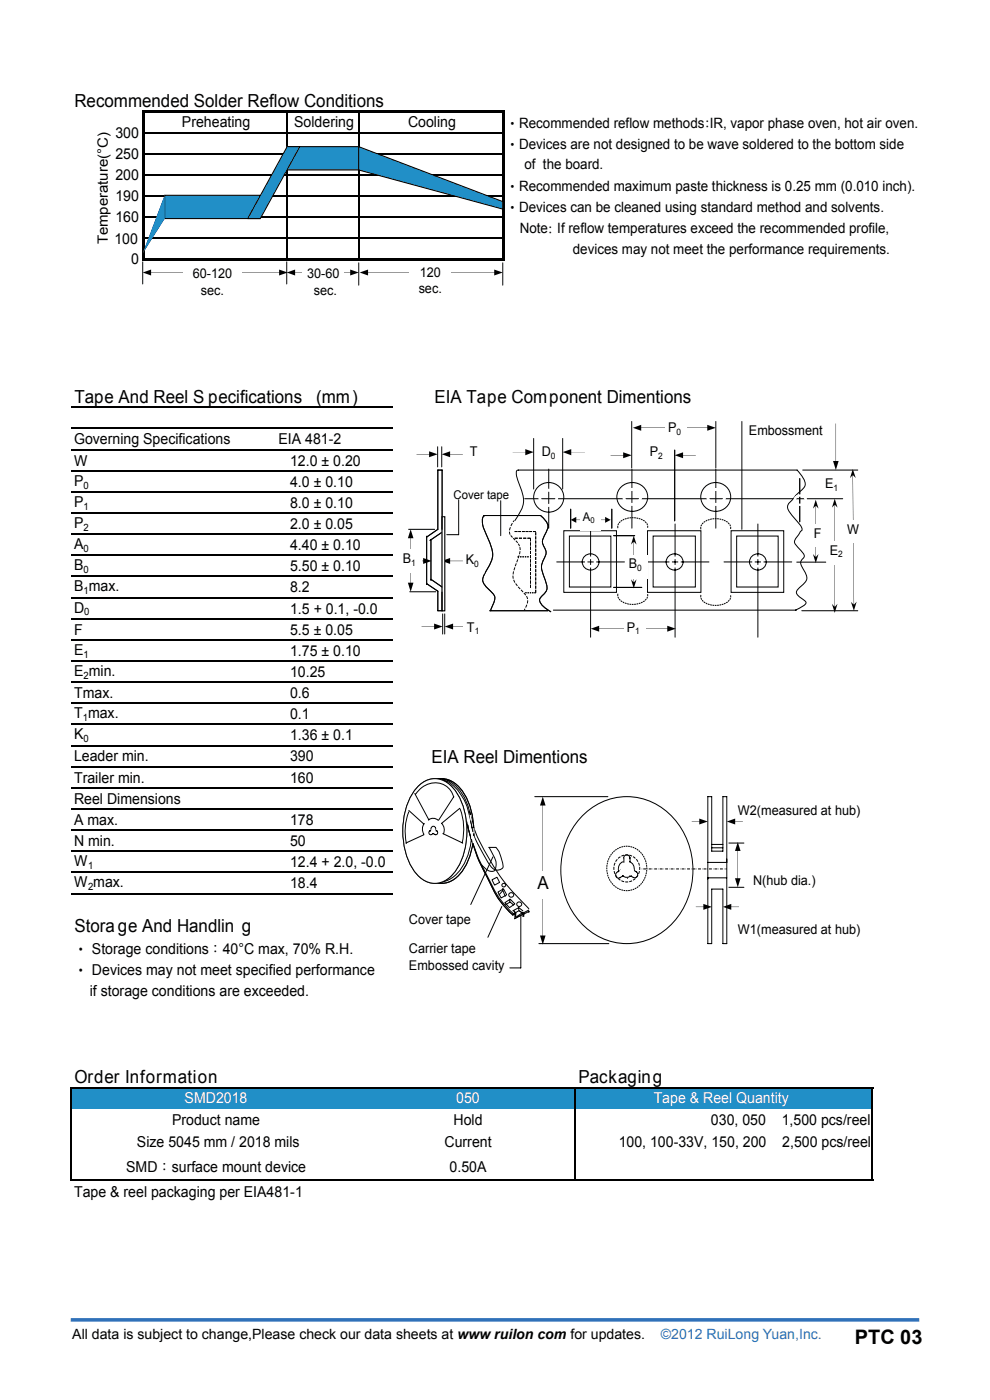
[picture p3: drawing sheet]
<svg xmlns="http://www.w3.org/2000/svg" width="210mm" height="297mm" viewBox="0 0 210 297" stroke-linecap="round" stroke-linejoin="round" font-family="sans-serif">
<path d="M15 280h180" fill="none" stroke="#3071b9" stroke-width=".75" stroke-linecap="butt"/>
<path d="M15.1 230.7h170v4.6h-170z" fill="#218fc7"/>
<path d="M30.1 23.3h.6v32h-.6zM30.7 23.3h76.3v.6h-76.3zM106.5 23.9h.5v31.4h-.5zM30.7 54.7h76.3v.6h-76.3z" fill="#000"/>
<path d="M61 23.9v30.8M76.2 23.9v30.8M15.1 230.6v19.8M122.1 230.9v19.5M185.1 230.9v19.5" fill="none" stroke="#000" stroke-width=".28"/>
<g fill="none" stroke="#000" stroke-width=".29">
<path d="M30.7 28.1h75.8M30.7 32.6h75.8M30.7 37.1h75.8M30.7 41.6h75.8M30.7 46.1h75.8M30.7 50.5h75.8M15.1 86.4h76.4M15.1 90.9h76.4M15.1 95.4h76.4M15.1 99.9h76.4M15.1 104.4h76.4M15.1 108.8h76.4"/>
<path d="M15.1 113.3h76.4M15.1 117.8h76.4M15.1 122.3h76.4M15.1 126.8h76.4M15.1 131.3h76.4M15.1 135.7h76.4M15.1 140.2h76.4M15.1 144.7h76.4M15.1 149.2h76.4M15.1 153.7h76.4M15.1 158.2h76.4M15.1 162.7h76.4"/>
<path d="M15.1 167.1h76.4M15.1 171.6h76.4M15.1 176.1h76.4M15.1 180.6h76.4M15.1 185.1h76.4M15.1 189.6h76.4M15.3 230.8h169.9M15.3 250.2h169.9"/>
</g>
<path d="M83.5 85.9h11.1v114.5h-11.1z" fill="#fff"/>
<path d="M112.1 118.1h-2.3" fill="none" stroke="#000" stroke-width=".21" stroke-dasharray=".3 .2" stroke-linecap="butt"/>
<path d="M111.3 105.8h67.5" fill="none" stroke="#000" stroke-width=".21"/>
<path d="M93.8 109.6h.5v20h-.5z" fill="#fff"/>
<g fill="none" stroke="#000" stroke-width=".21">
<path d="M116.4 99.5v12.5M134 99.5v12.5M151.8 99.5v12.5M170.3 99.7h11.7M86.7 112.3h5.5M90.5 113.8v10.2M91.4 114.5v8.6M93.6 113l-2.4 1.6M93.8 112.3v-12.6h-.9v12.6l-2.4 1.6M93.8 109.6h.5v20h-.5zM102.6 109.4h12.1M102.8 109.4a1.08 1.08 0 0 0-.5 1.2l.2 1.3 1 2.4a5.6 5.6 0 0 1 .3 5.6l-.7 1.4a2.25 2.25 0 0 0 .2 3.4l.5 .5a2.06 2.06 0 0 1 1 2.5l-.7 1.9"/>
<path d="M108.1 112.8l.1 .6M109 110.5l-.2 .2M109.2 110.5a6.6 6.6 0 0 0 1.7-5.7l-1.2-3.4a1.7 1.7 0 0 1 0-1.6l59.4-.1 .9 1.1a2.42 2.42 0 0 1 .6 2.6l-2.7 2.8a1.61 1.61 0 0 0-.2 2.7l1.1 1.3a3.5 3.5 0 0 1 1.3 2.3l-.6 .8a2.94 2.94 0 0 0-1 1.8l1.1 1.3a2.28 2.28 0 0 1 1 1.7l-.2 .3a1.27 1.27 0 0 0-.3 1.9l.3 .5a2.7 2.7 0 0 1 .6 2.5l-.8 .8a3 3 0 0 0-1.3 1.6 3.8 3.8 0 0 0 1.9 1.9l.2 .2a4.1 4.1 0 0 1-2.3 1.6M110.3 116.1v.6M114.7 109.4l.4 .3a2.35 2.35 0 0 1 .5 3.6 2.32 2.32 0 0 0 0 3 1.99 1.99 0 0 1-.2 2.3 3.5 3.5 0 0 0-.1 3.6l.3 .6a3.1 3.1 0 0 1 .1 2.9l-.3 .3a1.49 1.49 0 0 0-.8 1.9l.7 .8 1.5 1.1M118.1 119.2h14.4M119.6 112.6h11.2v13.1h-11.2zM120.8 113.7h8.8v10.8h-8.8zM125.3 111.2v24M131.8 103.3a3.2 3.2 0 0 1 4-.5 3.2 3.2 0 0 1 1.3 3.8 3.2 3.2 0 0 1-4.1 1.7 3.2 3.2 0 0 1-1.9-4.1zM136 119.2h14.4M137.4 112.6h11.3v13.1h-11.3z"/>
<path d="M138.5 113.7h9v10.8h-9zM143.2 111.2v24M153.6 119.2h14.3M155.1 112.6h11.1v13.1h-11.1zM156.3 113.7h8.8v10.8h-8.8zM160.8 111.2v24M169 119.3h6.2M169.6 101.5v9.2M86.9 125.5h5.5M90.5 123.8l2.4 1.6v4.2h.9v-4M91.4 122.9l2.4 1.6M103.9 129.6h12.3"/>
<path d="M108.8 122.1l.1 .7M111.4 129.1l-.2 .3M111.7 126.5l.2 .6M117.4 129.4h51.5M170.1 129.6h11.9"/>
<circle cx="116.4" cy="105.5" r="3.2"/>
<circle cx="125.3" cy="119.2" r="1.75"/>
<circle cx="143.1" cy="119.3" r="1.76"/>
<circle cx="151.8" cy="105.5" r="3.1"/>
<circle cx="160.8" cy="119.2" r="1.75"/>
</g>
<path d="M108.3 113.6l1.4 1.4 .5 1M110.3 116.9l-1.5 5.1M112.5 114.2v10.5M113.6 112.8h-4.4M113.6 112.9v12.8M109 123l.6 1.1 2 2.3" fill="none" stroke="#000" stroke-width=".21" stroke-dasharray=".6 .2" stroke-linecap="butt"/>
<path d="M108.7 111l-.6 1.6M112.5 114.2h-3.3M111.9 127.4l-.1 .6-.4 1" fill="none" stroke="#000" stroke-width=".21" stroke-dasharray=".7 .3" stroke-linecap="butt"/>
<path d="M113.6 125.7h-2.2" fill="none" stroke="#000" stroke-width=".21" stroke-dasharray=".3 .2" stroke-linecap="butt"/>
<g fill="none" stroke="#fff" stroke-width=".55">
<circle cx="125.3" cy="119.2" r=".91"/>
<circle cx="143.2" cy="119.2" r=".91"/>
<circle cx="160.7" cy="119.2" r=".91"/>
</g>
<path d="M115 104.5a1.71 1.71 0 0 1 2.4-.2 1.71 1.71 0 0 1 .2 2.5 1.71 1.71 0 0 1-2.4 .1 1.71 1.71 0 0 1-.2-2.4zM132.9 104.3a1.69 1.69 0 0 1 2.3-.1 1.69 1.69 0 0 1 .2 2.3 1.69 1.69 0 0 1-2.4 .2 1.69 1.69 0 0 1-.1-2.4zM150.7 104.3a1.69 1.69 0 0 1 2.3-.1 1.69 1.69 0 0 1 .2 2.3 1.69 1.69 0 0 1-2.4 .2 1.69 1.69 0 0 1-.1-2.4z" fill="none" stroke="#fff" stroke-width=".62"/>
<path d="M168.8 105.5a1.12 1.12 0 0 1 1.5-.3 1.12 1.12 0 0 1 .4 1.5 1.12 1.12 0 0 1-1.5 .3 1.12 1.12 0 0 1-.4-1.5z" fill="none" stroke="#fff" stroke-width=".47"/>
<path d="M87.1 119h2.7v-.6l1.8 .6-1.8 .6v-.6zM93.7 119l1.8-.6v.6h2.7h-2.7v.6zM173 106l.6 1.9-.5-.6v10.9l.5-.7-.6 2-.6-2 .6 .7v-10.9l-.6 .6zM87.1 112.3l.6 1.9h-.5v9.4h.5l-.6 1.9-.6-1.9h.6v-9.4h-.6zM177.1 105.8l.6 1.9-.6-.6v21.6l.6-.6-.6 1.9-.6-1.9 .5 .6v-21.6l-.5 .6zM180.9 99.5l.6 1.9-.6-.6 .3 27.5 .5-.7-.6 2-.6-1.9 .6 .6-.2-27.5-.6 .6z" fill="#000"/>
<g fill="#fff">
<path d="M84.8 116.5h4.6v5.1h-4.6z"/>
<path d="M98.2 116.8h4.6v5.1h-4.6z"/>
</g>
<path d="M93.9 130.2v4.3M94.3 130.2v4.3" fill="none" stroke="#000" stroke-width=".21"/>
<path d="M89.4 132.9h2.7v-.6l1.8 .6-1.8 .6v-.5zM94.3 132.9l1.8-.6v.6h2.7l-2.7 .1v.5z" fill="#000"/>
<path d="M98.4 131.1h4.5v5.1h-4.5z" fill="#fff"/>
<path d="M92.8 94.8v4.3M93.7 94.8v4.3" fill="none" stroke="#000" stroke-width=".21"/>
<path d="M88.4 96.3h2.6v-.6l1.8 .7-1.8 .6v-.6zM93.7 96.4l1.8-.7v.6l2.7 .1h-2.7v.6z" fill="#000"/>
<path d="M95.6 103.1h13.6v4.4h-13.6z" fill="#fff"/>
<path d="M113.2 93v10.7M119.4 93v10.7M97.3 106v7.4h-2.5M106.2 106.2v7.4" fill="none" stroke="#000" stroke-width=".21"/>
<path d="M108.7 95.9h2.7v-.6l1.8 .6-1.8 .7v-.6zM119.4 95.9l1.8-.6v.6h2.9l-2.9 .1v.6z" fill="#000"/>
<path d="M114.3 93.9h4.8v5.1h-4.8z" fill="#fff"/>
<path d="M134 89.4v9.9M143.1 95.5v15M151.8 89.4v9.9" fill="none" stroke="#000" stroke-width=".21"/>
<path d="M129.5 96.5h2.7v-.5l1.8 .6-1.8 .6v-.6zM143.1 96.6l1.8-.6v.5l2.7 .1h-2.7v.6z" fill="#000"/>
<path d="M137.2 93.9h4.7v5.1h-4.7z" fill="#fff"/>
<path d="M121.1 110.3l1.1-.6v.5h6.2v-.5l1.1 .6-1.1 .6v-.6h-6.2v.6z" fill="#000"/>
<path d="M121.1 108v4M129.8 108v4" fill="none" stroke="#000" stroke-width=".21"/>
<path d="M123 107.8h4.3v4.7h-4.3z" fill="#fff"/>
<path d="M134.2 90.8l1.8-.7v.6h14v-.6l1.8 .7-1.8 .6v-.6h-14v.6z" fill="#000"/>
<path d="M174.3 100.6h4.7v5.1h-4.7z" fill="#fff"/>
<path d="M157.4 89.4v22.9" fill="none" stroke="#000" stroke-width=".21"/>
<path d="M177.3 89.8v8h.6l-.6 1.9-.6-1.9h.6z" fill="#000"/>
<g fill="#fff">
<path d="M179 110.3h4.6v4.7h-4.6z"/>
<path d="M175.4 114.8h4.6v5h-4.6z"/>
<path d="M172 111.2h3.5v4.7h-3.5z"/>
</g>
<path d="M125.3 133.4l1.8-.7v.6h14.4v-.6l1.9 .7-1.9 .6v-.6h-14.4v.6z" fill="#000"/>
<g fill="#fff">
<path d="M132.3 131.1h4.7v5.1h-4.7z"/>
<path d="M99 93.9h3.6v4.7h-3.6z"/>
</g>
<path d="M130.2 113.6h4.4M130.2 124.6h5.9" fill="none" stroke="#000" stroke-width=".21"/>
<path d="M134.4 113.6l.6 1.9-.5-.6v8.6l.5-.6-.6 1.9-.6-1.9 .6 .6v-8.6l-.6 .6z" fill="#000"/>
<path d="M132.7 117.7h4.7v5h-4.7z" fill="#fff"/>
<path d="M133.9 109.8a2.89 2.89 0 0 0-2.8 1.7M137.3 111.4a3 3 0 0 0-2.9-1.6M151.5 110a2.91 2.91 0 0 0-2.8 1.7M155 111.6a3 3 0 0 0-2.9-1.6M133.9 128.2a2.91 2.91 0 0 1-2.8-1.6M137.3 126.6a3 3 0 0 1-2.9 1.6M151.5 128.4a2.89 2.89 0 0 1-2.8-1.6M155 126.9a3 3 0 0 1-2.9 1.5" fill="none" stroke="#000" stroke-width=".21" stroke-dasharray=".4 .1" stroke-linecap="butt"/>
<path d="M131.1 111.5v.5M134 109.8h.4M137.4 111.5v.5M148.7 111.8v.5M151.6 110h.4M155 111.8v.4M131.1 126v.5M134 128.2h.4M137.4 126v.5M148.7 126.2v.5M151.6 128.4h.4M155 126.3v.4" fill="none" stroke="#000" stroke-width=".21"/>
<path d="M141 88.7h4.7v5.1h-4.7z" fill="#fff"/>
<path d="M112.1 118.1h-2.3" fill="none" stroke="#000" stroke-width=".21" stroke-dasharray=".3 .2" stroke-linecap="butt"/>
<path d="M93.8 109.6h.5v20h-.5z" fill="#fff"/>
<g fill="none" stroke="#000" stroke-width=".21">
<path d="M143.1 95.5v15M90.5 113.8v10.2M91.4 114.5v8.6M93.6 113l-2.4 1.6M93.8 112.3v-12.6h-.9v12.6l-2.4 1.6M93.8 109.6h.5v20h-.5zM102.6 109.4h12.1M102.8 109.4a1.08 1.08 0 0 0-.5 1.2l.2 1.3 1 2.4a5.6 5.6 0 0 1 .3 5.6l-.7 1.4a2.25 2.25 0 0 0 .2 3.4l.5 .5a2.06 2.06 0 0 1 1 2.5l-.7 1.9M114.7 109.4l.4 .3a2.35 2.35 0 0 1 .5 3.6 2.32 2.32 0 0 0 0 3 1.99 1.99 0 0 1-.2 2.3 3.5 3.5 0 0 0-.1 3.6l.3 .6a3.1 3.1 0 0 1 .1 2.9l-.3 .3a1.49 1.49 0 0 0-.8 1.9l.7 .8 1.5 1.1M121.1 108v4M129.8 108v4M130.2 113.6h4.4"/>
<path d="M169.6 101.5v9.2M90.5 123.8l2.4 1.6v4.2h.9v-4M91.4 122.9l2.4 1.6M103.9 129.6h12.3M130.2 124.6h5.9"/>
</g>
<path d="M112.5 114.2v10.5M113.6 112.8h-4.4M113.6 112.9v12.8" fill="none" stroke="#000" stroke-width=".21" stroke-dasharray=".6 .2" stroke-linecap="butt"/>
<path d="M112.5 114.2h-3.3" fill="none" stroke="#000" stroke-width=".21" stroke-dasharray=".7 .3" stroke-linecap="butt"/>
<path d="M113.6 125.7h-2.2" fill="none" stroke="#000" stroke-width=".21" stroke-dasharray=".3 .2" stroke-linecap="butt"/>
<path d="M168.8 105.5a1.12 1.12 0 0 1 1.5-.3 1.12 1.12 0 0 1 .4 1.5 1.12 1.12 0 0 1-1.5 .3 1.12 1.12 0 0 1-.4-1.5z" fill="none" stroke="#fff" stroke-width=".47"/>
<g fill="#fff">
<path d="M155.9 169.9h28.1v4.8h-28.1z"/>
<path d="M159.1 184.8h15.2v4.7h-15.2z"/>
<path d="M155.9 195.1h28.1v4.7h-28.1z"/>
</g>
<g fill="none" stroke="#000" stroke-width=".21">
<path d="M113.4 169h15.5M150.1 169h.9v11.6h2.3v-11.6h.9v31.2h-.9v-11.6h-2.3v11.6h-.9zM151 179.1h2.3M151 179.9h2.3M154.6 178.8h3.2M111.1 193.7v.7M112.2 193.1l-1.3 .6v.7M112.2 193.3v.2M112.2 193.4l-1.1 .5M150.1 186.2h4.1M150.1 183h4.1M154.6 188.2h3.2"/>
<path d="M114.3 200.2h14.8"/>
</g>
<path d="M146.8 174.2h1.5v-.5l1.8 .6-1.8 .6v-.6zM154.2 174.3l1.7-.6v.5l1.7 .1h-1.7v.6zM115.1 169l.6 1.9h-.5v27.6h.5l-.6 1.9-.6-1.9h.6v-27.6h-.6zM147.6 192.3h1.6v-.5l1.8 .6-1.8 .6v-.6zM153.3 192.4l1.8-.6v.5l1.7 .1h-1.7v.6zM156.5 178.6l.6 1.9h-.6v5.8h.6l-.6 1.9-.6-1.9h.6v-5.8h-.6z" fill="#000"/>
<path d="M113.2 184.8h4.6v5.8h-4.6z" fill="#fff"/>
<path d="M136.1 184.3h18.1" fill="none" stroke="#000" stroke-width=".21" stroke-dasharray=".6 .2 .1 .2" stroke-dashoffset=".9" stroke-linecap="butt"/>
<g fill="none" stroke="#000" stroke-width=".21">
<path d="M89.5 166.7a5.1 5.1 0 0 1 7.9 .8 15.3 15.3 0 0 1 0 17.4 5.2 5.2 0 0 1-8.6 0 15.3 15.3 0 0 1 0-17.4zM90.3 166.7a4.7 4.7 0 0 1 7.6 .8 15.9 15.9 0 0 1 0 17.6 4.8 4.8 0 0 1-8.3 0 16 16 0 0 1 0-17.6zM99.2 175a44.4 44.4 0 0 0 5 12.9 18.3 18.3 0 0 0 4.6 6.2l.4-.2M99.7 172.1a25.1 25.1 0 0 0 3.8 9.6 43.3 43.3 0 0 0 8.7 11.1M103.7 179.8h1.5M103.8 179.8a8.5 8.5 0 0 1 1.4 3.8 1.07 1.07 0 0 1-.9 1.3l-1-.4-1.1-1M124.1 172.6a13.1 13.1 0 0 1 20.5 3.3 16.6 16.6 0 0 1-4.9 22.4 13.2 13.2 0 0 1-18.3-5 16.8 16.8 0 0 1 2.7-20.7zM133.1 179.5h-.3M109 193.2l.4 .5M110 193v-.4l-1.2 .6M110.1 193.2l.8 .5M111 193.5l-1.4 1"/>
<path d="M111.2 193.8l-2.1 1.1M112.2 193.3v.2M128.7 184v.4M130.2 183.9v.6M131.1 184.9a.68 .68 0 0 0-.5 .9 .68 .68 0 0 0 1 .4M131.6 184.5l-.5 .4M132 185.7a1.26 1.26 0 0 0 1.9 0M132.1 182.8a1.55 1.55 0 0 0-.9 1.9M132.2 185.8l-.7 .4M132.3 182a.64 .64 0 0 1 .7-.6 .64 .64 0 0 1 .6 .8M132.3 182v1M132.6 187.1h.6"/>
<path d="M132.8 188.9h.3M133.2 181.4h-.6M133.5 182.8a1.54 1.54 0 0 1 1 1.9M133.6 185.7l.8 .4M133.6 181.9v.9M134.3 184.5l.8 .5M134.8 184.9a.68 .68 0 0 1 .4 .9 .68 .68 0 0 1-.9 .3M135.7 183.9v.6M137.2 184v.4"/>
</g>
<path d="M130.3 184.8a2.81 2.81 0 0 0 2.2 2.3M132.4 181.4a2.83 2.83 0 0 0-2.2 2.4M133.5 187a2.83 2.83 0 0 0 2.2-2.3M135.6 183.6a2.81 2.81 0 0 0-2.2-2.2" fill="none" stroke="#000" stroke-width=".21" stroke-dasharray=".6 .2" stroke-linecap="butt"/>
<path d="M132.6 179.5a4.5 4.5 0 0 0-3.9 4.5M128.7 184.5a4.5 4.5 0 0 0 4 4.4M133.2 188.9a4.5 4.5 0 0 0 4-4.4M137.2 183.9a4.5 4.5 0 0 0-4-4.4" fill="none" stroke="#000" stroke-width=".21" stroke-dasharray=".4 .1" stroke-linecap="butt"/>
<path d="M131.4 184.3l.6 1.3" fill="none" stroke="#fff" stroke-width=".31"/>
<path d="M134.4 184.4l-.9 1.2" fill="none" stroke="#fff" stroke-width=".47"/>
<path d="M88.8 166.7a4.8 4.8 0 0 1 7.6 .8 15.9 15.9 0 0 1 0 17.6 4.9 4.9 0 0 1-8.3 0 15.9 15.9 0 0 1 0-17.6z" fill="#fff"/>
<g fill="none" stroke="#000" stroke-width=".21">
<path d="M86.7 171.9l3.2 2.9M88 168.3l3 5.6M88.2 168.4a4.8 4.8 0 0 1 6.4-1.7l1 1.1 .6 1.3M88.8 166.7a4.8 4.8 0 0 1 7.6 .8 15.9 15.9 0 0 1 0 17.6 4.9 4.9 0 0 1-8.3 0 15.9 15.9 0 0 1 0-17.6zM89.9 177.1l-3.8 1.7M90 174.7a1.97 1.97 0 0 0-.1 2.3M90.9 173.9a1.59 1.59 0 0 1 2.1 .1M91.3 176.3a.42 .42 0 0 0-.3 .5 .42 .42 0 0 0 .5 .2l.5-.2M91.6 176l-.5 .3M92.2 176l.5 .3M92.4 175.9a.48 .48 0 0 0-.4-.6 .48 .48 0 0 0-.5 .4v.7M92.4 175.7v.6"/>
<path d="M92.6 176.3a.42 .42 0 0 1 .2 .5 .42 .42 0 0 1-.5 .2l-.5-.2M93.1 165.2a8.2 8.2 0 0 1 5.6 4.9l1 3.5a19.7 19.7 0 0 0 3.3 8.5l.4 .6a3 3 0 0 0 2.2 1.9 .99 .99 0 0 0 1.1-1.4 7.3 7.3 0 0 0-1.5-3.4M93.7 174.7a1.96 1.96 0 0 1 .4 2.2M93.9 176.8l4.3 2M96.3 169l-3.2 4.9M97.5 171.5l-3.8 3.1M97.6 171.6a12.4 12.4 0 0 1 .4 7.2M99 174.4a49.8 49.8 0 0 0 5.6 13.8 18.7 18.7 0 0 0 4.4 5.7"/>
</g>
<path d="M100.1 175.7v2.3" fill="none" stroke="#fff" stroke-width=".39"/>
<path d="M100.3 177.3l.2 1.6" fill="none" stroke="#fff" stroke-width=".47"/>
<path d="M105.6 189.2l1.2-.6 .7 1.2-1.2 .7z" fill="#fff"/>
<path d="M105.6 189.2l1.2-.6 .7 1.2-1.2 .7z" fill="none" stroke="#000" stroke-width=".21"/>
<path d="M104.4 186.6l1-.5 .6 1.1-1.1 .6z" fill="#fff"/>
<path d="M104.4 186.6l1-.5 .6 1.1-1.1 .6z" fill="none" stroke="#000" stroke-width=".21"/>
<path d="M107.1 191.5l1.1-.7 1 1-1.1 .8z" fill="#fff"/>
<path d="M107.1 191.5l1.1-.7 1 1-1.1 .8zM108.1 190.8v.4M108.1 191.4l-.8 .5M108.2 191.3l.7 .7" fill="none" stroke="#000" stroke-width=".21"/>
<circle cx="110.1" cy="191.8" r=".51" fill="#fff"/>
<circle cx="110.1" cy="191.8" r=".51" fill="none" stroke="#000" stroke-width=".21"/>
<circle cx="108.4" cy="189.9" r=".51" fill="#fff"/>
<circle cx="108.4" cy="189.9" r=".51" fill="none" stroke="#000" stroke-width=".21"/>
<circle cx="106.9" cy="187.8" r=".4" fill="#fff"/>
<g fill="none" stroke="#000" stroke-width=".21">
<path d="M86.7 172.2a11.6 11.6 0 0 0-.5 6.7M109.2 193.9v.9M109.4 193.7v.9M110 192.6l.9 .6M110 193.2l-1.2 .7"/>
<circle cx="106.9" cy="187.8" r=".4"/>
</g>
<path d="M100.5 175.7v1.1" fill="none" stroke="#fff" stroke-width=".21"/>
<path d="M91.7 175.7l-.2 .9M92.2 175.7l.1 .9" fill="none" stroke="#fff" stroke-width=".31"/>
<g fill="#fff">
<path d="M86.1 199.3h16.1v4.7h-16.1z"/>
<path d="M86.1 202.9h22.2v4.7h-22.2z"/>
</g>
<path d="M110.5 194.1v11.2h-2.4" fill="none" stroke="#000" stroke-width=".21"/>
<path d="M86.1 193h15.1v4.8h-15.1z" fill="#fff"/>
<path d="M90.3 166.7a4.7 4.7 0 0 1 7.6 .8 15.9 15.9 0 0 1 0 17.6 4.8 4.8 0 0 1-8.3 0 16 16 0 0 1 0-17.6zM99.2 175a44.4 44.4 0 0 0 5 12.9 18.3 18.3 0 0 0 4.6 6.2l.4-.2M99.9 174.2l.4 2.2M100.5 176.8v.5M104.6 181.8l-4.7 10.1M106.5 192.3l-3 6.5M106.6 188.5v.4l-.8 1M106.8 189.1l.4 1.1M109 193.2l.4 .5M110.1 193.2l.8 .5M111.2 193.8l-2.1 1.1" fill="none" stroke="#000" stroke-width=".21"/>
<path d="M99.7 173l.5 2.3" fill="none" stroke="#fff" stroke-width=".21"/>
<path d="M88.8 166.7a4.8 4.8 0 0 1 7.6 .8 15.9 15.9 0 0 1 0 17.6 4.9 4.9 0 0 1-8.3 0 15.9 15.9 0 0 1 0-17.6z" fill="#fff"/>
<g fill="none" stroke="#000" stroke-width=".21">
<path d="M86.7 172.2a11.6 11.6 0 0 0-.5 6.7M86.7 171.9l3.2 2.9M88 168.3l3 5.6M88.2 168.4a4.8 4.8 0 0 1 6.4-1.7l1 1.1 .6 1.3M88.8 166.7a4.8 4.8 0 0 1 7.6 .8 15.9 15.9 0 0 1 0 17.6 4.9 4.9 0 0 1-8.3 0 15.9 15.9 0 0 1 0-17.6zM89.9 177.1l-3.8 1.7M90 174.7a1.96 1.96 0 0 0-.1 2.3M90.9 173.9a1.59 1.59 0 0 1 2.1 .1M91.3 176.3a.42 .42 0 0 0-.3 .5 .42 .42 0 0 0 .5 .2l.5-.2M91.6 176l-.5 .3M92.2 176l.5 .3M92.4 175.9a.48 .48 0 0 0-.4-.6 .48 .48 0 0 0-.5 .4v.7"/>
<path d="M92.4 175.7v.6M92.6 176.3a.42 .42 0 0 1 .2 .5 .42 .42 0 0 1-.5 .2l-.5-.2M93.7 174.7a1.96 1.96 0 0 1 .4 2.2M93.9 176.8l4.3 2M96.3 169l-3.2 4.9M97.5 171.5l-3.8 3.1M97.6 171.6a12.4 12.4 0 0 1 .4 7.2M99.9 174.2l.4 2.2M100.5 176.8v.5M106.6 188.5v.4M109.2 193.7l-.4 .2"/>
</g>
<path d="M100.1 175.7v2.3" fill="none" stroke="#fff" stroke-width=".39"/>
<path d="M100.3 177.3l.2 1.6" fill="none" stroke="#fff" stroke-width=".47"/>
<path d="M99.7 173l.5 2.3M100.5 175.7v1.1" fill="none" stroke="#fff" stroke-width=".21"/>
<path d="M91.7 175.7l-.2 .9M92.2 175.7l.1 .9" fill="none" stroke="#fff" stroke-width=".31"/>
<path d="M34.9 41.4h20.2v5h-20.2z" fill="#218fc7"/>
<path d="M34.9 41.4h20.2v5h-20.2z" fill="none" stroke="#000" stroke-width=".21"/>
<path d="M60.8 31.1h15.3v5h-15.3z" fill="#218fc7"/>
<path d="M60.8 31.1h15.3v5h-15.3z" fill="none" stroke="#000" stroke-width=".21"/>
<path d="M60.9 31.1h2.7l-8.4 15.3h-2.7z" fill="#218fc7"/>
<path d="M60.9 31.1h2.7l-8.4 15.3h-2.7zM30.3 55.5v4.7M60.8 55.5v4.7M76.1 55.8v4.7" fill="none" stroke="#000" stroke-width=".21"/>
<path d="M30.3 57.8l1.8-.6v.6h27.1v-.6l1.8 .6-1.8 .6v-.5h-27.1v.5zM76.3 57.8l1.8-.6v.6h26.7v-.6l1.8 .6-1.8 .6v-.5h-26.7v.5z" fill="#000"/>
<g fill="#fff">
<path d="M39 56h12.3v7.6h-12.3z"/>
<path d="M86.9 55.8h8.7v7.6h-8.7z"/>
</g>
<path d="M60.8 57.8l1.8-.6v.6h11.7v-.6l1.8 .6-1.8 .6v-.5h-11.7v.5z" fill="#000"/>
<path d="M64.2 55.8h8.8v8.3h-8.8z" fill="#fff"/>
<path d="M106.6 55.8v4.7" fill="none" stroke="#000" stroke-width=".21"/>
<path d="M76.1 31.1l30.5 11.7v1.6l-30.5-8.3z" fill="#218fc7"/>
<path d="M76.1 31.1l30.5 11.7v1.6l-30.5-8.3z" fill="none" stroke="#000" stroke-width=".21"/>
<path d="M34.9 41.4v5l-4.6 7.3z" fill="#000"/>
<path d="M34.9 41.4v5l-4.6 7.3z" fill="#218fc7"/>
<text font-size="4.2" x="181.3" y="285.1">PTC 03</text>
<g font-size="3.8">
<text x="15.8" y="22.8">Recommended Solder Reflow Conditions</text>
<text x="15.8" y="85.6">Tape And Reel S pecifications</text>
<text x="67.1" y="85.6">(mm)</text>
<text x="92.2" y="85.6">EIA Tape Component Dimentions</text>
<text x="91.5" y="162">EIA Reel Dimentions</text>
<text x="114" y="188.6">A</text>
<text x="132.8" y="188.7">0</text>
<text x="15.8" y="197.8">Storage And Handlin g</text>
<text x="15.8" y="229.8">Order Information</text>
<text x="122.7" y="229.8">Packaging</text>
</g>
<g font-size="3.2">
<text x="24.5" y="29.2">300</text>
<text x="38.6" y="26.8">Preheating</text>
<text x="62.4" y="27">Soldering</text>
<text x="86.6" y="26.8">Cooling</text>
<text x="24.5" y="33.7">250</text>
<text x="24.5" y="38.2">200</text>
<text x="24.5" y="47.1">160</text>
<text x="24.5" y="42.6">190</text>
<text x="24.3" y="51.8">100</text>
<text x="27.8" y="56.1">0</text>
<text x="15.7" y="94.3">Governing Specifications</text>
<text x="59.1" y="94.3">EIA 481-2</text>
<text x="15.7" y="98.8">W</text>
<text x="61.5" y="98.8">12.0 ± 0.20</text>
<text x="15.7" y="103">P</text>
<text x="15.7" y="107.5">P</text>
<text x="61.5" y="103.2">4.0 ± 0.10</text>
<text x="61.5" y="107.7">8.0 ± 0.10</text>
<text x="15.7" y="112">P</text>
<text x="61.5" y="112.2">2.0 ± 0.05</text>
<text x="15.7" y="116.5">A</text>
<text x="61.5" y="116.7">4.40 ± 0.10</text>
<text x="15.7" y="121">B</text>
<text x="15.7" y="125.5">B max.</text>
<text x="61.5" y="121.2">5.50 ± 0.10</text>
<text x="61.5" y="125.7">8.2</text>
<text x="15.7" y="129.9">D</text>
<text x="61.5" y="130.1">1.5 + 0.1, -0.0</text>
<text x="15.7" y="134.6">F</text>
<text x="61.5" y="134.6">5.5 ± 0.05</text>
<text x="15.7" y="138.9">E</text>
<text x="15.7" y="143.4">E min.</text>
<text x="61.5" y="139.1">1.75 ± 0.10</text>
<text x="61.5" y="143.6">10.25</text>
<text x="15.7" y="148.1">Tmax.</text>
<text x="61.5" y="148.1">0.6</text>
<text x="15.7" y="152.4">T max.</text>
<text x="61.5" y="152.6">0.1</text>
<text x="15.7" y="161.5">Leader min.</text>
<text x="15.7" y="156.8">K</text>
<text x="61.5" y="157.1">1.36 ± 0.1</text>
<text x="61.5" y="161.5">390</text>
<text x="15.7" y="166">Trailer min.</text>
<text x="61.5" y="166">160</text>
<text x="15.7" y="170.5">Reel Dimensions</text>
<text x="15.7" y="175">A max.</text>
<text x="15.7" y="179.5">N min.</text>
<text x="61.5" y="179.5">50</text>
<text x="61.5" y="175">178</text>
<text x="15.7" y="183.8">W</text>
<text x="61.5" y="184">12.4 + 2.0, -0.0</text>
<text x="15.7" y="188.2">W max.</text>
<text x="61.5" y="188.4">18.4</text>
<text x="15.7" y="202.3">• Storage conditions：40°C max, 70% R.H.</text>
<text x="15.7" y="206.9">• Devices may not meet specified performance</text>
<text x="19" y="211.3">if storage conditions are exceeded.</text>
<text x="36.5" y="238.6">Product name</text>
<text x="96.2" y="238.6">Hold</text>
<text x="150.8" y="238.6">030, 050</text>
<text x="165.8" y="238.6">1,500 pcs/reel</text>
<text x="29.1" y="243.4">Size 5045 mm / 2018 mils</text>
<text x="94.3" y="243.4">Current</text>
<text x="131.2" y="243.4">100, 100-33V, 150, 200</text>
<text x="165.9" y="243.4">2,500 pcs/reel</text>
<text x="26.8" y="248.7">SMD：surface mount device</text>
<text x="95.4" y="248.5">0.50A</text>
<text x="15.7" y="254">Tape &amp; reel packaging per EIA481-1</text>
</g>
<g font-size="3.2" fill="#fff">
<text x="39.2" y="234">SMD2018</text>
<text x="96.8" y="234">050</text>
<text x="138.7" y="234">Tape &amp; Reel Quantity</text>
</g>
<g font-size="3">
<text x="107.3" y="27.1">•Recommended reflow methods：IR, vapor phase oven, hot air oven.</text>
<text x="107.3" y="31.5">•Devices are not designed to be wave soldered to the bottom side</text>
<text x="111.2" y="35.9">of the board.</text>
<text x="107.3" y="40.5">•Recommended maximum paste thickness is 0.25 mm (0.010 inch).</text>
<text x="107.3" y="45">•Devices can be cleaned using standard method and solvents.</text>
<text x="22.9" y="51.9" transform="rotate(-90 22.9 51.9)">Temperature(°C)</text>
<text x="110.2" y="49.5">Note：If reflow temperatures exceed the recommended profile,</text>
<text x="121.5" y="53.9">devices may not meet the performance requirements.</text>
<text x="15.3" y="284.1">All data is subject to change,Please check our data sheets at www ruilon com for updates.</text>
</g>
<text font-size="3" fill="#3071b9" x="140.2" y="284.1">©2012 RuiLong Yuan,Inc.</text>
<g font-size="2.8">
<text x="40.9" y="58.9">60-120</text>
<text x="65.2" y="59">30-60</text>
<text x="89" y="58.7">120</text>
<text x="42.6" y="62.5">sec.</text>
<text x="66.5" y="62.5">sec.</text>
<text x="88.8" y="62.3">sec.</text>
<text x="141.7" y="91.7">P</text>
<text x="158.9" y="92.3">Embossment</text>
<text x="99.7" y="96.8">T</text>
<text x="114.9" y="96.8">D</text>
<text x="137.9" y="96.8">P</text>
<text x="175" y="103.6">E</text>
<text x="179.7" y="113.2">W</text>
<text x="85.5" y="119.5">B</text>
<text x="98.8" y="119.7">K</text>
<text x="172.6" y="114.1">F</text>
<text x="176" y="117.7">E</text>
<text x="133.4" y="120.6">B</text>
<text x="99" y="134">T</text>
<text x="133" y="134">P</text>
<text x="156.5" y="172.9">W2(measured at hub)</text>
<text x="159.7" y="187.7">N(hub dia.)</text>
<text x="86.8" y="195.9">Cover tape</text>
<text x="86.8" y="202.2">Carrier tape</text>
<text x="156.5" y="198">W1(measured at hub)</text>
<text x="86.8" y="205.8">Embossed cavity</text>
</g>
<g font-size="2.6">
<text x="96.2" y="105.8">Cover tape</text>
<text x="123.6" y="110.5">A</text>
</g>
<g font-size="2.1">
<text x="17.7" y="103.7">0</text>
<text x="17.7" y="108.1">1</text>
<text x="17.7" y="112.6">2</text>
<text x="17.7" y="117.1">0</text>
<text x="17.7" y="121.6">0</text>
<text x="17.7" y="126.1">1</text>
<text x="17.9" y="130.6">0</text>
<text x="17.7" y="139.5">1</text>
<text x="17.7" y="144">2</text>
<text x="17.6" y="153">1</text>
<text x="17.7" y="157.5">0</text>
<text x="18.7" y="184.4">1</text>
<text x="18.7" y="188.9">2</text>
</g>
<g font-size="1.9">
<text x="143.5" y="92.2">0</text>
<text x="116.9" y="97.4">0</text>
<text x="139.6" y="97.4">2</text>
<text x="176.8" y="104.1">1</text>
<text x="177.8" y="118.2">2</text>
<text x="87.2" y="120">1</text>
<text x="100.6" y="120.3">0</text>
<text x="135.2" y="121.1">0</text>
<text x="100.7" y="134.6">1</text>
<text x="134.8" y="134.6">1</text>
</g>
<text font-size="1.7" x="125.2" y="111">0</text>
</svg>
